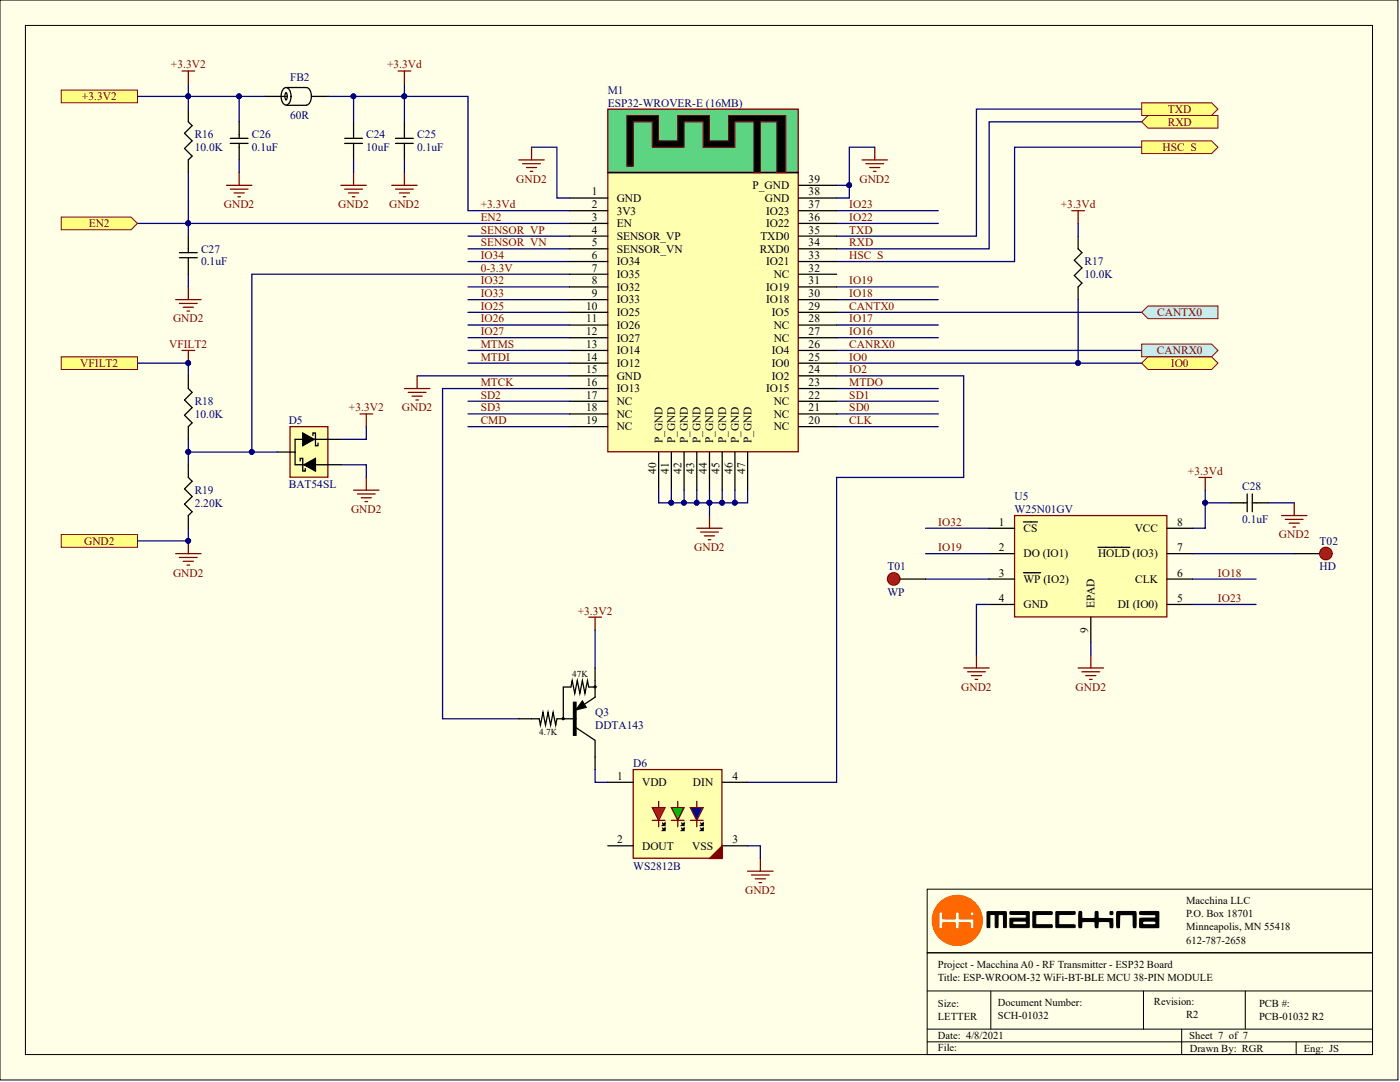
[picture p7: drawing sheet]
<svg xmlns="http://www.w3.org/2000/svg" width="279mm" height="216mm" viewBox="0 0 279 216" stroke-linecap="round" stroke-linejoin="round" font-family="sans-serif">
<g fill="#ffffe8" stroke="#000" stroke-width=".2">
<path d="M0 0h279v215.5h-279z"/>
<path d="M5.1 5.1h268.8v205.3h-268.8z"/>
</g>
<path d="M185 177.4h88.9v12.7h-88.9zM185 190.1h88.9v20.3h-88.9zM185 197.7h88.9M197.7 197.7v7.6M228.2 197.7v7.6M248.5 197.7v7.6M185 205.3h88.9M185 207.9h88.9M235.8 205.3v5.1M258.7 207.9v2.5" fill="none" stroke="#000" stroke-width=".2"/>
<path d="M186 183.7a5 5 0 0 1 10.1 0 5 5 0 0 1-10.1 0zM187.5 182l-.1 3 .2 .3 .5-.1 .1-1.1h.6l1.8 .1 .1 1.1h.4l.3-.1v-1l2.1-.1 .2 1.2h.6l.1-1.8-.2-.1-2.7-.1-.1-1.2a.4 .4 0 0 0-.5-.1 .4 .4 0 0 0-.2 .4l-.1 .9-2.4 .1-.1-1.3zM193.6 182.4a.4 .4 0 0 0 .8 0 .4 .4 0 0 0-.8 0z" fill="#f60" stroke="#f60" stroke-width=".2"/>
<g fill="#000" stroke="#000" stroke-width=".2">
<path d="M197 181.9h3.8v3.1h-.5l-.1-2.4-.2-.1-.8 .1v2.3a.29 .29 0 0 1-.3 .2 .29 .29 0 0 1-.3-.3v-2.2l-.1-.1h-.8l-.1 .1-.1 2.4-.5 .1zM206.2 181.9l3.8 .1-.1 .5h-3.1l-.1 .9v.9l.1 .2h3.1l.1 .6h-3.8zM210.8 181.9h3.7l.1 .4-.3 .2h-2.9l-.1 .1v1.8l.1 .1 3.1 .1v.5h-3.7z"/>
<path d="M201.6 181.9h3.8v3.2h-3.8v-1.8l3.1-.1 .1-.4-.1-.3-3.1-.1zM202.3 183.8l-.2 .5 .2 .2h2.4l.1-.1-.1-.6z"/>
</g>
<g fill="#000" stroke="#000" stroke-width=".25">
<path d="M215.4 182l.4-.1 .1 1.3 1.8 .1h.8l.1-1.4h.4l.2 1.4h2.9v1.7l-.5 .1-.1-1.1-.1-.1h-1.9l-.3 .1-.1 1.1h-.4l-.2-1.1-.1-.1a4.8 4.8 0 0 0-2.5 .1l-.1 1-.4 .1zM222.9 181.9h3.8v.9v2.3h-.4l-.1-.1-.1-2.4-1.9-.1h-.7l-.1 2.6h-.4a2.05 2.05 0 0 1-.1-1.6z"/>
<path d="M227.5 181.9h1.8a3 3 0 0 1 1.9 .1v3.1h-3.6l-.2-.7a1.18 1.18 0 0 1 .2-1.2h3l.1-.5-.1-.2-3.1-.1zM228.1 183.9l-.1 .4 .2 .2a5.3 5.3 0 0 0 2.5-.1v-.4l-.3-.2z"/>
<circle cx="221.8" cy="182.2" r=".32"/>
</g>
<g fill="none" stroke="#000080" stroke-width=".25">
<path d="M227.8 29.4h-25.3v22.8h-35.5M227.8 24.3h-30.4v25.4h-30.4M227.8 21.8h-32.9v25.3h-27.9M27.4 44.6h86.3M93.4 47.1h20.3M93.4 49.7h20.3M93.4 52.2h20.3M93.4 57.3h20.3M93.4 59.8h20.3M113.7 54.7h-63.4v35.5h-12.7M167 44.6h20.3M167 57.3h20.3"/>
<path d="M167 59.8h20.3M167 42h20.3M93.4 62.3h20.3M93.4 64.9h20.3M93.4 67.4h20.3M113.7 77.5h-25.4v65.9h15.2M167 75h25.3v20.3h-25.3v60.8h-17.8M167 62.3h60.8M167 64.9h20.3M167 67.4h20.3M167 72.5h60.8M167 69.9h60.8"/>
</g>
<g fill="#000080" stroke="#000080" stroke-width=".2">
<circle cx="37.6" cy="44.6" r=".48"/>
<circle cx="50.2" cy="90.2" r=".48"/>
<circle cx="37.6" cy="90.2" r=".48"/>
<circle cx="215.1" cy="72.4" r=".48"/>
</g>
<path d="M121.3 34.4h38v55.8h-38z" fill="#ffffb0" stroke="#800000" stroke-width=".25"/>
<path d="M121.3 21.8h38v12.6h-38z" fill="#5cd481" stroke="#800000" stroke-width=".25"/>
<g fill="none" stroke="#000" stroke-width=".25">
<path d="M52.8 19.2h4.3M56.5 17.8a.67 .67 0 0 1 1.2 0 2.49 2.49 0 0 1-.3 3.1 .81 .81 0 0 1-1.1-.7 2.75 2.75 0 0 1 .2-2.4zM57 18.6l.1-.1 .1 .1 .1 .6-.2 .7-.2-.7zM57.1 17.5h4.1a1.83 1.83 0 0 1 .9 2.2 1.3 1.3 0 0 1-.9 1.3M62.2 19.2h3.3M37.6 21.8v2.5l.7 .8-1.5 1.5 1.5 1.5-1.5 1.5 1.5 1.6-.7 .7v2.5M46 28.6h3.5M46 27.6h3.5M47.7 24.3v3.3M47.7 28.6v3.3M57.1 21h4.1M68.8 28.6h3.5"/>
<path d="M68.8 27.6h3.5M70.6 24.3v3.3M70.6 28.6v3.3M78.9 28.6h3.6M78.9 27.6h3.6M80.7 24.3v3.3M80.7 28.6v3.3M113.7 39.5h7.6M121.3 34.4h38.1M159.4 39.5h7.6M159.4 37h7.6M35.8 51.4h3.6"/>
<path d="M35.8 50.4h3.6M37.6 47.1v3.3M37.6 51.4v3.3M113.7 42h7.6M113.7 44.6h7.6M113.7 47.1h7.6M113.7 49.7h7.6M113.7 52.2h7.6M113.7 54.7h7.6M113.7 57.3h7.6M113.7 59.8h7.6M159.4 42h7.6"/>
<path d="M159.4 44.6h7.6M159.4 47.1h7.6M159.4 49.7h7.6M159.4 52.2h7.6M159.4 54.7h7.6M159.4 57.3h7.6M159.4 59.8h7.6M215.2 47.1v2.6l.7 .7-1.5 1.5 1.5 1.6-1.5 1.5 1.5 1.5-.7 .8v2.5M113.7 62.3h7.6M113.7 64.9h7.6M113.7 67.4h7.6M113.7 69.9h7.6"/>
<path d="M113.7 72.5h7.6M113.7 75h7.6M113.7 77.5h7.6M159.4 62.3h7.6M159.4 64.9h7.6M159.4 67.4h7.6M159.4 69.9h7.6M159.4 72.5h7.6M159.4 75h7.6M159.4 77.5h7.6M113.7 80.1h7.6M113.7 82.6h7.6"/>
<path d="M113.7 85.1h7.6M131.4 90.2v7.6M134 90.2v7.6M136.5 90.2v7.6M139.1 90.2v7.6M141.6 90.2v7.6M144.1 90.2v7.6M146.7 90.2v7.6M149.2 90.2v7.6M159.4 80.1h7.6M159.4 82.6h7.6M159.4 85.1h7.6"/>
</g>
<path d="M125.1 23h6.3v5.1h3.9v-5.1h6.3v5.1h3.8v-5.1h11.4v11.4h-1.8v-10.1h-3.3v10.1h-1.2v-10.1h-3.8v5.1h-6.4v-5.1h-3.8v5.1h-6.3v-5.1h-3.8v8.9h-1.3z" fill-rule="evenodd" fill="#000"/>
<path d="M125.1 23h6.3v5.1h3.9v-5.1h6.3v5.1h3.8v-5.1h11.4v11.4h-1.8v-10.1h-3.3v10.1h-1.2v-10.1h-3.8v5.1h-6.4v-5.1h-3.8v5.1h-6.3v-5.1h-3.8v8.9h-1.3z" fill="none" stroke="#800000" stroke-width=".2"/>
<g fill="none" stroke="#800000" stroke-width=".25">
<path d="M36.3 14.2h2.6M37.6 14.2v2.5M45.2 37h5.1M46 37.7h3.5M46.7 38.5h2M47.5 39.3h.5M47.7 34.4v2.6M68 37h5.1M68.8 37.7h3.5M69.5 38.5h2.1M70.3 39.3h.5M70.6 34.4v2.6"/>
<path d="M78.2 37h5M78.9 37.7h3.6M79.7 38.5h2M80.5 39.3h.5M80.7 34.4v2.6M103.5 31.9h5.1M104.3 32.7h3.6M105.1 33.4h2M105.8 34.2h.5M106.1 29.4v2.5M172 31.9h5.1M172.8 32.7h3.5"/>
<path d="M173.6 33.4h2M174.3 34.2h.5M174.6 29.4v2.5M35 59.8h5.1M37.6 57.3v2.5M213.9 42h2.5M215.2 42v2.6M35.8 60.5h3.6M36.6 61.3h2M37.3 62.1h.5"/>
</g>
<g fill="none" stroke="#000080" stroke-width=".25">
<path d="M37.6 16.7v2.5h15.2M37.6 19.2v2.6M47.7 19.2v5.1M65.5 19.2h27.9v22.8h20.3M70.6 19.2v5.1M80.7 19.2v5.1M37.6 34.4v12.7M47.7 31.9v2.5M70.6 31.9v2.5M80.7 31.9v2.5M106.1 29.4h5.1v10.1h2.5M167 37h2.5"/>
<path d="M174.6 29.4h-5.1v10.1h-2.5M37.6 54.7v2.6M215.2 44.6v2.5M215.2 59.8v12.7"/>
</g>
<g fill="#000080" stroke="#000080" stroke-width=".2">
<circle cx="169.5" cy="37" r=".48"/>
<circle cx="80.7" cy="19.2" r=".48"/>
<circle cx="70.5" cy="19.2" r=".48"/>
<circle cx="47.7" cy="19.2" r=".48"/>
<circle cx="37.6" cy="19.2" r=".48"/>
<circle cx="37.6" cy="44.6" r=".48"/>
<circle cx="215.1" cy="72.4" r=".48"/>
</g>
<g fill="#ffff80" stroke="#800000" stroke-width=".2">
<path d="M12.2 43.3h14l1.2 1.3-1.2 1.3h-14z" fill-rule="evenodd"/>
<path d="M227.8 24.3l1.3-1.3h14v2.6h-14z" fill-rule="evenodd"/>
<path d="M227.8 20.5h14l1.3 1.3-1.3 1.2h-14z" fill-rule="evenodd"/>
<path d="M227.8 28.1h14l1.3 1.3-1.3 1.2h-14z" fill-rule="evenodd"/>
</g>
<path d="M37.6 75v2.5l.7 .8-1.5 1.5 1.5 1.5-1.5 1.6 1.5 1.5-.7 .7v2.6M37.6 92.7v2.6l.7 .7-1.5 1.6 1.5 1.5-1.5 1.5 1.5 1.5-.7 .8v2.5" fill="none" stroke="#000" stroke-width=".25"/>
<path d="M36.3 69.9h2.6M37.6 69.9v2.6M35 110.5h5.1M35.8 111.2h3.6M36.6 112h2M37.3 112.8h.5M37.6 107.9v2.6" fill="none" stroke="#800000" stroke-width=".25"/>
<g fill="#000080" stroke="#000080" stroke-width=".2">
<circle cx="37.6" cy="72.4" r=".48"/>
<circle cx="37.6" cy="107.9" r=".48"/>
<circle cx="37.6" cy="90.2" r=".48"/>
</g>
<path d="M37.6 87.7v5" fill="none" stroke="#000080" stroke-width=".25"/>
<g fill="#ffff80" stroke="#800000" stroke-width=".2">
<path d="M12.2 18h15.2v2.5h-15.2z" fill-rule="evenodd"/>
<path d="M12.2 71.2h15.2v2.5h-15.2z" fill-rule="evenodd"/>
<path d="M12.2 106.7h15.2v2.5h-15.2z" fill-rule="evenodd"/>
</g>
<path d="M27.4 19.2h10.2M27.4 72.5h10.2v2.5M37.6 105.4v2.5h-10.2" fill="none" stroke="#000080" stroke-width=".25"/>
<g fill="#000080" stroke="#000080" stroke-width=".2">
<circle cx="37.6" cy="19.2" r=".48"/>
<circle cx="37.6" cy="72.4" r=".48"/>
<circle cx="37.6" cy="107.9" r=".48"/>
</g>
<g fill="#c8ebeb" stroke="#800000" stroke-width=".2">
<path d="M227.8 62.3l1.3-1.2h14v2.5h-14z" fill-rule="evenodd"/>
<path d="M227.8 68.7h14l1.3 1.2-1.3 1.3h-14z" fill-rule="evenodd"/>
</g>
<path d="M227.8 72.5l1.3-1.3h12.7l1.3 1.3-1.3 1.2h-12.7z" fill-rule="evenodd" fill="#ffff80" stroke="#800000" stroke-width=".2"/>
<path d="M79.4 14.2h2.6M80.7 14.2v2.5M80.7 77.5h5.1M81.5 78.3h3.5M82.2 79h2.1M83 79.8h.5M83.2 75v2.5M149.2 173.8h5.1M150 174.6h3.5M150.7 175.4h2.1M151.5 176.1h.5M151.7 171.3v2.5" fill="none" stroke="#800000" stroke-width=".25"/>
<path d="M80.7 16.7v2.5M83.2 75h30.5M93.4 69.9h20.3M93.4 72.5h20.3M167 77.5h20.3M93.4 80.1h20.3M93.4 82.6h20.3M93.4 85.1h20.3M167 80.1h20.3M167 82.6h20.3M167 85.1h20.3" fill="none" stroke="#000080" stroke-width=".25"/>
<circle cx="80.7" cy="19.2" r=".48" fill="#000080" stroke="#000080" stroke-width=".2"/>
<path d="M57.9 85.1h7.5v10.1h-7.5z" fill="#ffffb0" stroke="#800000" stroke-width=".25"/>
<path d="M55.3 90.2h3.6M59.9 92v-.5h.5v2.5h.5v-.5M60.7 92.7l2.3-1.2v2.5zM62.4 86.9v-.5h.6v2.5h.5v-.5M68 87.7h-9.1v5h9.1" fill="none" stroke="#000" stroke-width=".25"/>
<path d="M60.7 92.7l2.3-1.2v2.5z" fill="#000"/>
<path d="M60.4 86.4l2.3 1.3-2.3 1.2z" fill="#000" stroke="#000" stroke-width=".25"/>
<path d="M50.3 90.2h5M68 92.7h5.1v2.6M73.1 85.1v2.6h-5.1" fill="none" stroke="#000080" stroke-width=".25"/>
<circle cx="50.2" cy="90.2" r=".48" fill="#000080" stroke="#000080" stroke-width=".2"/>
<path d="M70.6 97.8h5M71.3 98.6h3.6M71.8 82.6h2.6M72.1 99.3h2M73.1 82.6v2.5M73.1 95.3v2.5M72.8 100.1h.6" fill="none" stroke="#800000" stroke-width=".25"/>
<path d="M202.5 102.9h30.4v20.2h-30.4z" fill="#ffffb0" stroke="#800000" stroke-width=".25"/>
<g fill="none" stroke="#000" stroke-width=".25">
<path d="M248.9 98.6v3.5M249.9 98.6v3.5M179.6 115.5h5.1M197.4 115.5h5.1M197.4 110.5h5.1M197.4 105.4h5.1M204.3 104.1h2.7M204.3 114.3h3.4M219.1 109.2h6.4M232.9 115.5h5.1M232.9 110.5h5.1M232.9 105.4h5.1"/>
<path d="M245.6 100.3h3.3M249.9 100.3h3.3M197.4 120.6h5.1M217.7 123.1v5.1M232.9 120.6h5.1"/>
</g>
<g fill="none" stroke="#800000" stroke-width=".25">
<path d="M239.3 95.3h2.5M240.5 95.3v2.5M255.8 102.9h5M256.5 103.6h3.6M257.3 104.4h2M258 105.2h.5M258.3 100.3v2.6M192.3 133.3h5.1M193.1 134h3.5M193.9 134.8h2M194.6 135.6h.5M194.9 130.8v2.5"/>
<path d="M215.2 133.3h5M215.9 134h3.6M216.7 134.8h2M217.4 135.6h.6M217.7 130.8v2.5"/>
</g>
<path d="M240.5 97.8v7.6h-2.5M184.7 105.4h12.7M184.7 110.5h12.7M184.7 115.5h12.7M238 110.5h20.3M238 115.5h12.7M240.5 100.3h5.1M253.2 100.3h5.1M197.4 120.6h-2.5v10.2M217.7 128.2v2.6M238 120.6h12.7" fill="none" stroke="#000080" stroke-width=".25"/>
<circle cx="240.5" cy="100.3" r=".48" fill="#000080" stroke="#000080" stroke-width=".2"/>
<circle cx="178.4" cy="115.5" r="1.24" fill="#f00" stroke="#800000" stroke-width=".25"/>
<path d="M258.3 110.5h5.1" fill="none" stroke="#000" stroke-width=".25"/>
<circle cx="264.6" cy="110.5" r="1.24" fill="#f00" stroke="#800000" stroke-width=".25"/>
<path d="M126.4 153.6h17.7v17.7h-17.7z" fill="#ffffb0" stroke="#800000" stroke-width=".25"/>
<path d="M131.4 159.9v5.1M135.3 159.9v5.1M139.1 159.9v5.1M134 163.7h2.5" fill="none" stroke="#800000" stroke-width=".25"/>
<path d="M121.3 156.1h5.1M132.2 165.2l.3 .3M136 165.2l.3 .3" fill="none" stroke="#000" stroke-width=".25"/>
<path d="M134 161.2h2.5l-1.2 2.5z" fill="#00bf00" stroke="#800000" stroke-width=".25"/>
<path d="M132.2 165.7l.5-.5v.5z" fill="#080d02"/>
<path d="M132.2 165.7l.5-.5v.5z" fill="none" stroke="#000" stroke-width=".25"/>
<path d="M132.2 164.7l.5-.5v.5z" fill="#080d02"/>
<path d="M132.2 164.7l.5-.5v.5zM132.2 164.2l.3 .3" fill="none" stroke="#000" stroke-width=".25"/>
<path d="M130.2 163.7h2.5" fill="none" stroke="#800000" stroke-width=".25"/>
<path d="M130.2 161.2h2.5l-1.3 2.5z" fill="#f00" stroke="#800000" stroke-width=".25"/>
<path d="M136 165.7l.5-.5v.5z" fill="#080d02"/>
<path d="M136 165.7l.5-.5v.5z" fill="none" stroke="#000" stroke-width=".25"/>
<path d="M136 164.7l.5-.5v.5z" fill="#080d02"/>
<path d="M144.1 156.1h5.1M121.3 168.8h5.1M136 164.7l.5-.5v.5zM136 164.2l.3 .3" fill="none" stroke="#000" stroke-width=".25"/>
<path d="M137.8 163.7h2.5" fill="none" stroke="#800000" stroke-width=".25"/>
<path d="M137.8 161.2h2.5l-1.2 2.5z" fill="#00f" stroke="#800000" stroke-width=".25"/>
<path d="M139.8 165.7l.5-.5v.5z" fill="#080d02"/>
<path d="M139.8 165.7l.5-.5v.5zM139.8 165.2l.3 .3" fill="none" stroke="#000" stroke-width=".25"/>
<path d="M139.8 164.7l.5-.5v.5z" fill="#080d02"/>
<path d="M139.8 164.7l.5-.5v.5zM139.8 164.2l.3 .3M144.1 168.8h5.1" fill="none" stroke="#000" stroke-width=".25"/>
<path d="M141.6 171.3l2.5-2.5v2.5z" fill="#800000"/>
<path d="M139.1 105.4h5M139.8 106.2h3.6M140.6 106.9h2M141.3 107.7h.5M141.6 102.9v2.5M117.5 123.1h2.5M118.8 123.1v2.6M141.6 171.3l2.5-2.5v2.5z" fill="none" stroke="#800000" stroke-width=".25"/>
<path d="M131.4 97.8v2.5h17.8v-2.5M134 97.8v2.5M136.5 97.8v2.5M139.1 97.8v2.5M141.6 97.8v5.1M144.1 97.8v2.5M146.7 97.8v2.5M118.8 125.7v7.6M118.8 153.6v2.5h2.5M149.2 168.8h2.5v2.5" fill="none" stroke="#000080" stroke-width=".25"/>
<path d="M116.2 139.9l.8 1.2-2 .5zM118.8 137.1h-1.3l-.3-1.3-.5 2.6-.5-2.6-.5 2.6-.5-2.6-.5 2.6-.5-2.6-.3 1.3h-1.5v6.3M118.8 133.3v5.8l-3.8 2.5M118.9 137.1l-.2-.2-.2 .2 .2 .2 .2-.2M103.5 143.4h4.1l.3 1.3 .5-2.5 .5 2.5 .5-2.5 .5 2.5 .5-2.5 .5 2.5 .3-1.3h3.8M112.6 143.4l-.2-.2-.2 .2 .2 .2 .2-.2M115 145.2l3.8 2.5v5.9" fill="none" stroke="#000" stroke-width=".25"/>
<path d="M114.5 140.1h.5v6.6h-.5z" fill-rule="evenodd" fill="#000" stroke="#000" stroke-width=".25"/>
<path d="M116.2 139.9l.8 1.2-2 .5z" fill="#000"/>
<g fill="#000080" stroke="#000080" stroke-width=".2">
<circle cx="134" cy="100.3" r=".48"/>
<circle cx="136.5" cy="100.3" r=".48"/>
<circle cx="139" cy="100.3" r=".48"/>
<circle cx="141.6" cy="100.3" r=".48"/>
<circle cx="144.1" cy="100.3" r=".48"/>
<circle cx="146.6" cy="100.3" r=".48"/>
</g>
<g font-size="2.3" fill="#800000">
<text x="34.1" y="13.7">+3.3V2</text>
<text x="77.2" y="13.7">+3.3Vd</text>
<text x="16.4" y="20">+3.3V2</text>
<text x="233.1" y="22.5">TXD</text>
<text x="233" y="25.1">RXD</text>
<text x="232" y="30.1">HSC_S</text>
<text x="44.7" y="41.5">GND2</text>
<text x="67.5" y="41.5">GND2</text>
<text x="77.7" y="41.5">GND2</text>
<text x="95.9" y="41.5">+3.3Vd</text>
<text x="103" y="36.5">GND2</text>
<text x="169.5" y="41.5">IO23</text>
<text x="171.5" y="36.5">GND2</text>
<text x="211.7" y="41.5">+3.3Vd</text>
<text x="17.7" y="45.3">EN2</text>
<text x="95.9" y="46.6">SENSOR_VP</text>
<text x="95.9" y="44.1">EN2</text>
<text x="169.5" y="44.1">IO22</text>
<text x="169.5" y="46.6">TXD</text>
<text x="95.9" y="51.7">IO34</text>
<text x="95.9" y="49.1">SENSOR_VN</text>
<text x="169.5" y="51.7">HSC_S</text>
<text x="169.5" y="49.1">RXD</text>
<text x="95.9" y="56.7">IO32</text>
<text x="95.9" y="59.3">IO33</text>
<text x="95.9" y="54.2">0-3.3V</text>
<text x="169.5" y="59.3">IO18</text>
<text x="169.5" y="56.7">IO19</text>
<text x="34.5" y="64.4">GND2</text>
<text x="95.9" y="61.8">IO25</text>
<text x="95.9" y="64.4">IO26</text>
<text x="169.5" y="64.4">IO17</text>
<text x="169.5" y="61.8">CANTX0</text>
<text x="230.9" y="63.1">CANTX0</text>
<text x="33.8" y="69.4">VFILT2</text>
<text x="95.9" y="72">MTDI</text>
<text x="95.9" y="69.4">MTMS</text>
<text x="95.9" y="66.9">IO27</text>
<text x="169.5" y="72">IO0</text>
<text x="169.5" y="66.9">IO16</text>
<text x="169.5" y="69.4">CANRX0</text>
<text x="230.9" y="70.7">CANRX0</text>
<text x="16" y="73.2">VFILT2</text>
<text x="95.9" y="77">MTCK</text>
<text x="169.5" y="74.5">IO2</text>
<text x="169.5" y="77">MTDO</text>
<text x="233.7" y="73.2">IO0</text>
<text x="69.6" y="82.1">+3.3V2</text>
<text x="80.2" y="82.1">GND2</text>
<text x="95.9" y="79.6">SD2</text>
<text x="95.9" y="82.1">SD3</text>
<text x="169.5" y="79.6">SD1</text>
<text x="169.5" y="82.1">SD0</text>
<text x="95.9" y="84.6">CMD</text>
<text x="169.5" y="84.6">CLK</text>
<text x="237.1" y="94.8">+3.3Vd</text>
<text x="70.1" y="102.4">GND2</text>
<text x="187.3" y="104.9">IO32</text>
<text x="255.2" y="107.4">GND2</text>
<text x="16.8" y="108.7">GND2</text>
<text x="138.6" y="110">GND2</text>
<text x="187.3" y="110">IO19</text>
<text x="34.5" y="115">GND2</text>
<text x="243.1" y="115">IO18</text>
<text x="115.3" y="122.6">+3.3V2</text>
<text x="243.1" y="120.1">IO23</text>
<text x="191.8" y="137.8">GND2</text>
<text x="214.7" y="137.8">GND2</text>
<text x="148.7" y="178.4">GND2</text>
</g>
<g font-size="2.3" fill="#000080">
<text x="57.9" y="16.2">FB2</text>
<text x="57.9" y="23.8">60R</text>
<text x="121.3" y="18.7">M1</text>
<text x="121.3" y="21.3">ESP32-WROVER-E (16MB)</text>
<text x="38.9" y="27.6">R16</text>
<text x="50.3" y="27.6">C26</text>
<text x="73.1" y="27.6">C24</text>
<text x="83.2" y="27.6">C25</text>
<text x="38.9" y="30.1">10.0K</text>
<text x="50.3" y="30.1">0.1uF</text>
<text x="73.1" y="30.1">10uF</text>
<text x="83.2" y="30.1">0.1uF</text>
<text x="40.1" y="50.4">C27</text>
<text x="40.1" y="52.9">0.1uF</text>
<text x="216.4" y="52.9">R17</text>
<text x="216.4" y="55.5">10.0K</text>
<text x="38.9" y="80.8">R18</text>
<text x="38.9" y="83.4">10.0K</text>
<text x="57.6" y="84.6">D5</text>
<text x="38.9" y="98.6">R19</text>
<text x="38.9" y="101.1">2.20K</text>
<text x="57.6" y="97.3">BAT54SL</text>
<text x="202.5" y="99.8">U5</text>
<text x="247.9" y="97.8">C28</text>
<text x="202.5" y="102.4">W25N01GV</text>
<text x="247.9" y="104.4">0.1uF</text>
<text x="177.1" y="113.8">T01</text>
<text x="263.4" y="108.7">T02</text>
<text x="263.4" y="113.8">HD</text>
<text x="177.1" y="118.8">WP</text>
<text x="118.8" y="142.9">Q3</text>
<text x="118.8" y="145.5">DDTA143</text>
<text x="126.4" y="153.1">D6</text>
<text x="126.4" y="173.6">WS2812B</text>
</g>
<g font-size="2.3">
<text x="118.1" y="39">1</text>
<text x="118.1" y="41.5">2</text>
<text x="123.1" y="40.3">GND</text>
<text x="150.2" y="37.7">P_GND</text>
<text x="152.6" y="40.3">GND</text>
<text x="161.4" y="41.5">37</text>
<text x="161.4" y="39">38</text>
<text x="161.4" y="36.5">39</text>
<text x="118.1" y="44.1">3</text>
<text x="118.1" y="46.6">4</text>
<text x="123.1" y="42.8">3V3</text>
<text x="123.1" y="45.3">EN</text>
<text x="123.1" y="47.9">SENSOR_VP</text>
<text x="151.7" y="47.9">TXD0</text>
<text x="152.9" y="45.3">IO22</text>
<text x="152.9" y="42.8">IO23</text>
<text x="161.4" y="46.6">35</text>
<text x="161.4" y="44.1">36</text>
<text x="118.1" y="49.1">5</text>
<text x="118.1" y="51.7">6</text>
<text x="123.1" y="50.4">SENSOR_VN</text>
<text x="123.1" y="52.9">IO34</text>
<text x="151.6" y="50.4">RXD0</text>
<text x="152.9" y="52.9">IO21</text>
<text x="161.4" y="51.7">33</text>
<text x="161.4" y="49.1">34</text>
<text x="118.1" y="54.2">7</text>
<text x="118.1" y="56.7">8</text>
<text x="118.1" y="59.3">9</text>
<text x="123.1" y="55.5">IO35</text>
<text x="123.1" y="58">IO32</text>
<text x="152.9" y="58">IO19</text>
<text x="154.4" y="55.5">NC</text>
<text x="161.4" y="59.3">30</text>
<text x="161.4" y="56.7">31</text>
<text x="161.4" y="54.2">32</text>
<text x="117" y="61.8">10</text>
<text x="117" y="64.4">11</text>
<text x="123.1" y="60.5">IO33</text>
<text x="123.1" y="63.1">IO25</text>
<text x="123.1" y="65.6">IO26</text>
<text x="152.9" y="60.5">IO18</text>
<text x="154" y="63.1">IO5</text>
<text x="154.4" y="65.6">NC</text>
<text x="161.4" y="64.4">28</text>
<text x="161.4" y="61.8">29</text>
<text x="117" y="66.9">12</text>
<text x="117" y="69.4">13</text>
<text x="117" y="72">14</text>
<text x="123.1" y="68.2">IO27</text>
<text x="123.1" y="70.7">IO14</text>
<text x="154" y="70.7">IO4</text>
<text x="154.4" y="68.2">NC</text>
<text x="161.4" y="72">25</text>
<text x="161.4" y="69.4">26</text>
<text x="161.4" y="66.9">27</text>
<text x="117" y="74.5">15</text>
<text x="117" y="77">16</text>
<text x="123.1" y="73.2">IO12</text>
<text x="123.1" y="75.8">GND</text>
<text x="154" y="73.2">IO0</text>
<text x="154" y="75.8">IO2</text>
<text x="161.4" y="77">23</text>
<text x="161.4" y="74.5">24</text>
<text x="117" y="79.6">17</text>
<text x="117" y="82.1">18</text>
<text x="123.1" y="78.3">IO13</text>
<text x="123.1" y="80.8">NC</text>
<text x="123.1" y="83.4">NC</text>
<text x="152.9" y="78.3">IO15</text>
<text x="154.4" y="83.4">NC</text>
<text x="154.4" y="80.8">NC</text>
<text x="161.4" y="82.1">21</text>
<text x="161.4" y="79.6">22</text>
<text x="117" y="84.6">19</text>
<text x="123.1" y="85.9">NC</text>
<text x="132.2" y="88.4" transform="rotate(-90 132.2 88.4)">P_GND</text>
<text x="134.7" y="88.4" transform="rotate(-90 134.7 88.4)">P_GND</text>
<text x="137.3" y="88.4" transform="rotate(-90 137.3 88.4)">P_GND</text>
<text x="139.8" y="88.4" transform="rotate(-90 139.8 88.4)">P_GND</text>
<text x="142.4" y="88.4" transform="rotate(-90 142.4 88.4)">P_GND</text>
<text x="144.9" y="88.4" transform="rotate(-90 144.9 88.4)">P_GND</text>
<text x="147.4" y="88.4" transform="rotate(-90 147.4 88.4)">P_GND</text>
<text x="150" y="88.4" transform="rotate(-90 150 88.4)">P_GND</text>
<text x="154.4" y="85.9">NC</text>
<text x="161.4" y="84.6">20</text>
<text x="130.9" y="94.5" transform="rotate(-90 130.9 94.5)">40</text>
<text x="133.5" y="94.5" transform="rotate(-90 133.5 94.5)">41</text>
<text x="136" y="94.5" transform="rotate(-90 136 94.5)">42</text>
<text x="138.6" y="94.5" transform="rotate(-90 138.6 94.5)">43</text>
<text x="141.1" y="94.5" transform="rotate(-90 141.1 94.5)">44</text>
<text x="143.6" y="94.5" transform="rotate(-90 143.6 94.5)">45</text>
<text x="146.2" y="94.5" transform="rotate(-90 146.2 94.5)">46</text>
<text x="148.7" y="94.5" transform="rotate(-90 148.7 94.5)">47</text>
<text x="199.3" y="104.9">1</text>
<text x="204.3" y="106.2">CS</text>
<text x="226.5" y="106.2">VCC</text>
<text x="235" y="104.9">8</text>
<text x="199.3" y="110">2</text>
<text x="204.3" y="111.2">DO (IO1)</text>
<text x="219.1" y="111.2">HOLD (IO3)</text>
<text x="235" y="110">7</text>
<text x="199.3" y="115">3</text>
<text x="204.3" y="116.3">WP (IO2)</text>
<text x="226.6" y="116.3">CLK</text>
<text x="235" y="115">6</text>
<text x="199.3" y="120.1">4</text>
<text x="204.3" y="121.4">GND</text>
<text x="218.5" y="121.4" transform="rotate(-90 218.5 121.4)">EPAD</text>
<text x="223.1" y="121.4">DI (IO0)</text>
<text x="235" y="120.1">5</text>
<text x="217.2" y="126.3" transform="rotate(-90 217.2 126.3)">9</text>
<text x="123.2" y="155.6">1</text>
<text x="146.2" y="155.6">4</text>
<text x="128.1" y="156.9">VDD</text>
<text x="138.3" y="156.9">DIN</text>
<text x="123.2" y="168.3">2</text>
<text x="128.1" y="169.5">DOUT</text>
<text x="138.2" y="169.5">VSS</text>
<text x="146.2" y="168.3">3</text>
</g>
<g font-size="2.1">
<text x="236.7" y="180.4">Macchina LLC</text>
<text x="236.7" y="183">P.O. Box 18701</text>
<text x="236.7" y="185.6">Minneapolis, MN 55418</text>
<text x="236.7" y="188.3">612-787-2658</text>
<text x="187.2" y="193.2">Project - Macchina A0 - RF Transmitter - ESP32 Board</text>
<text x="187.2" y="195.8">Title: ESP-WROOM-32 WiFi-BT-BLE MCU 38-PIN MODULE</text>
<text x="187.2" y="200.9">Size:</text>
<text x="187.2" y="203.5">LETTER</text>
<text x="199.2" y="200.6">Document Number:</text>
<text x="199.2" y="203.3">SCH-01032</text>
<text x="230.3" y="200.5">Revision:</text>
<text x="236.7" y="203.2">R2</text>
<text x="251.3" y="200.9">PCB #:</text>
<text x="251.3" y="203.6">PCB-01032 R2</text>
<text x="187.2" y="207.2">Date: 4/8/2021</text>
<text x="187.2" y="209.7">File:</text>
<text x="237.4" y="207.4">Sheet 7 of 7</text>
<text x="237.5" y="209.8">Drawn By: RGR</text>
<text x="260.2" y="209.8">Eng: JS</text>
</g>
<g font-size="1.8">
<text x="114.2" y="135.2">47K</text>
<text x="107.6" y="146.6">4.7K</text>
</g>
</svg>
